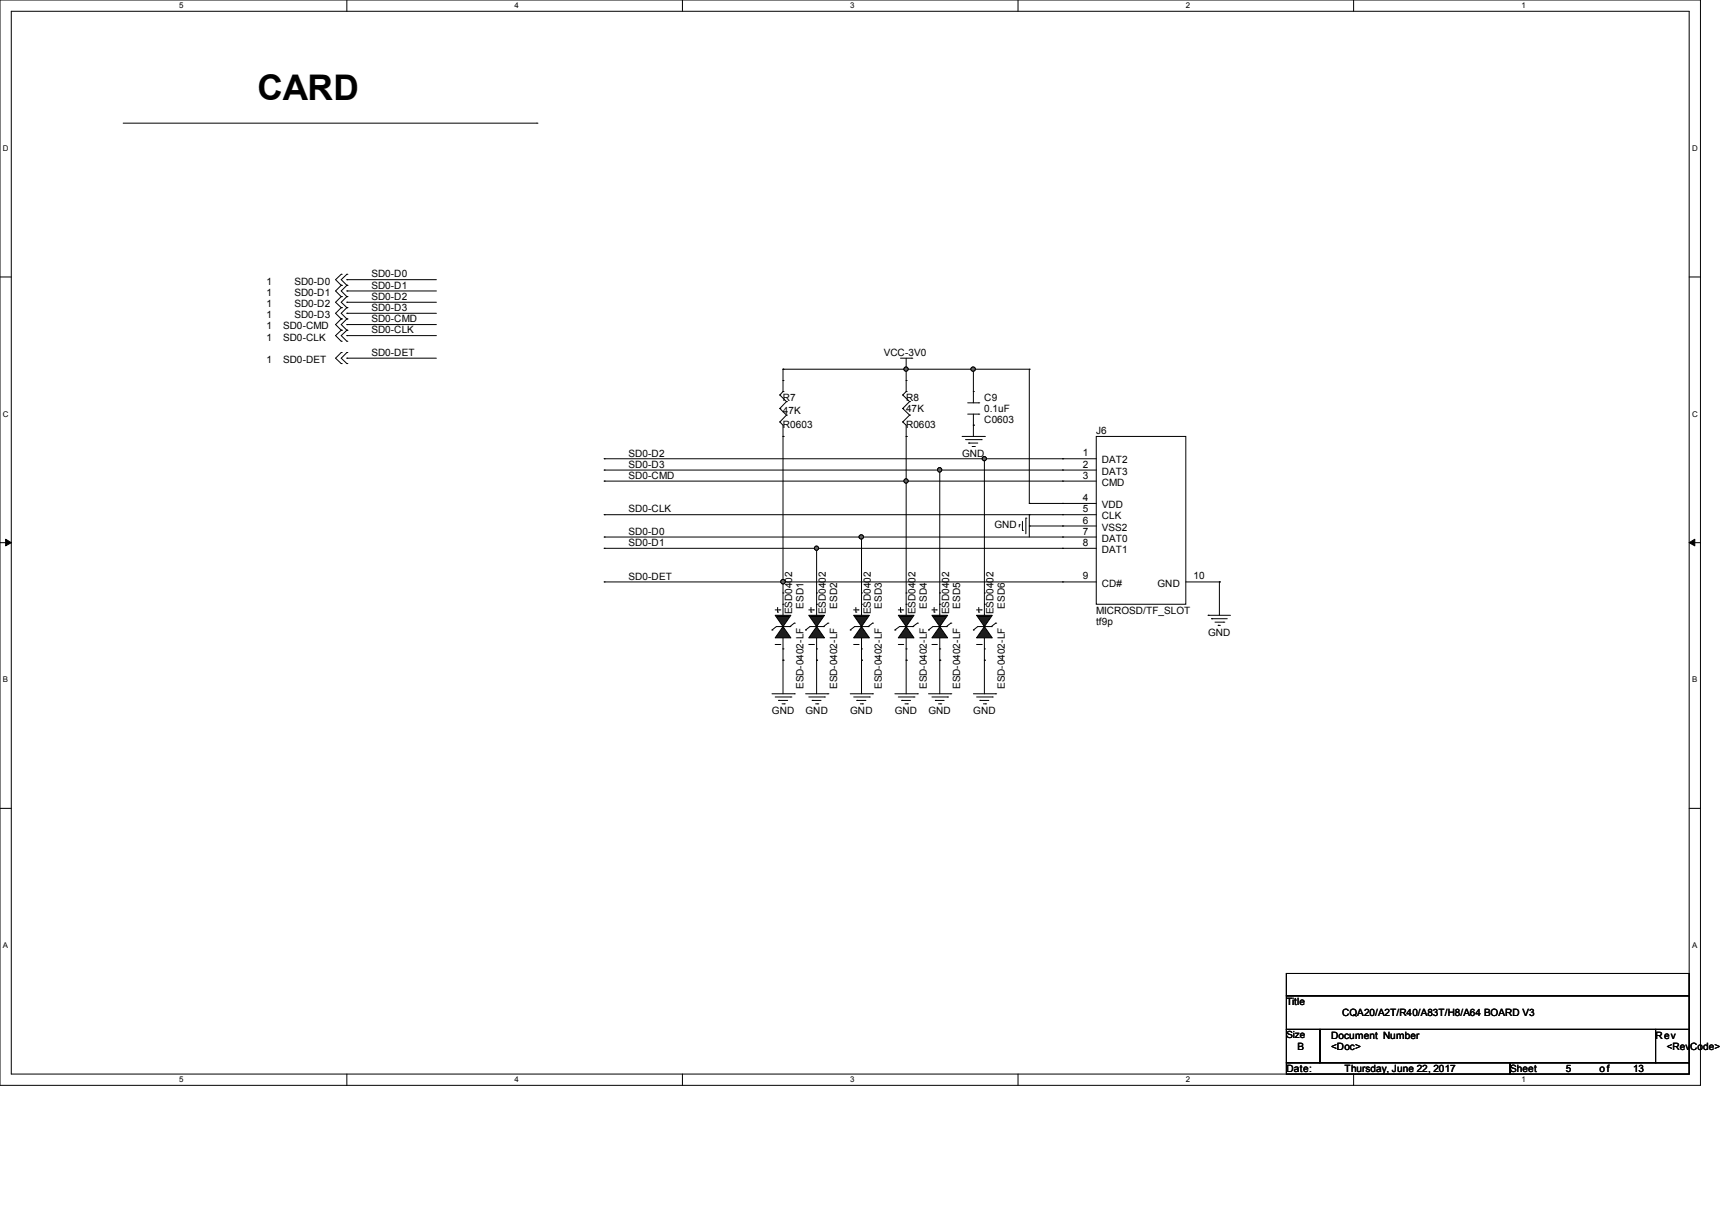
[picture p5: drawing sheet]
<svg xmlns="http://www.w3.org/2000/svg" width="297mm" height="210mm" viewBox="0 0 297 210" stroke-linecap="round" stroke-linejoin="round" font-family="sans-serif">
<path d="M0 0h293.5v187.3h-293.5zM1.9 1.9h289.6v183.4h-289.6z" fill="none" stroke="#000" stroke-width=".17"/>
<g fill="#fff">
<path d="M30.9 .2h.8v1.5h-.8z"/>
<path d="M30.9 185.5h.8v1.6h-.8z"/>
</g>
<path d="M59.9 0v1.9M59.9 185.3v2" fill="none" stroke="#000" stroke-width=".17"/>
<g fill="#fff">
<path d="M88.8 .2h.8v1.5h-.8z"/>
<path d="M88.8 185.5h.8v1.6h-.8z"/>
</g>
<path d="M117.8 0v1.9M117.8 185.3v2" fill="none" stroke="#000" stroke-width=".17"/>
<g fill="#fff">
<path d="M146.7 .2h.8v1.5h-.8z"/>
<path d="M146.7 185.5h.8v1.6h-.8z"/>
</g>
<path d="M175.7 0v1.9M175.7 185.3v2" fill="none" stroke="#000" stroke-width=".17"/>
<g fill="#fff">
<path d="M204.6 .2h.8v1.5h-.8z"/>
<path d="M204.6 185.5h.8v1.6h-.8z"/>
</g>
<path d="M233.6 0v1.9M233.6 185.3v2" fill="none" stroke="#000" stroke-width=".17"/>
<g fill="#fff">
<path d="M262.6 .2h.7v1.5h-.7z"/>
<path d="M262.6 185.5h.7v1.6h-.7z"/>
<path d="M.5 24.8h1v1.6h-1z"/>
<path d="M292 24.8h1v1.6h-1z"/>
<path d="M.5 70.7h1v1.5h-1z"/>
<path d="M292 70.7h1v1.5h-1z"/>
</g>
<path d="M0 47.8h1.9M291.5 47.8h2" fill="none" stroke="#000" stroke-width=".17"/>
<g fill="#fff">
<path d="M.5 116.5h.9v1.6h-.9z"/>
<path d="M292 116.5h.9v1.6h-.9z"/>
</g>
<path d="M0 93.6h1.9M291.5 93.6h2" fill="none" stroke="#000" stroke-width=".17"/>
<path d="M1 93l.9 .6-.9 .6zM291.5 93.6l1-.6v1.2z" fill="#000" stroke="#000" stroke-width=".17"/>
<g fill="#fff">
<path d="M.5 162.4h.9v1.5h-.9z"/>
<path d="M292 162.4h.9v1.5h-.9z"/>
</g>
<g fill="none" stroke="#000" stroke-width=".17">
<path d="M21.3 21.3h71.4M92.7 21.3h.1M169.9 79.2h.1M169.9 79.2h13.5M104.3 83h.1M104.3 83h79.1M140.9 94.6h.1M140.9 94.6h42.5M148.7 92.7h.1M148.7 92.7h34.7M156.4 83h.1M162.2 81.1h.1"/>
<path d="M162.2 81.1h21.2M177.6 86.9h.1M177.6 86.9h5.8M210.4 100.4h.1M210.4 100.4v5.8M0 139.5h1.9M291.5 139.5h2"/>
</g>
<circle cx="156.4" cy="83" r=".36" fill="#696969" stroke="#000" stroke-width=".17"/>
<path d="M104.3 79.2h.1M104.3 79.2h65.6M135.1 100.4h.1M135.1 100.4h48.3M162.2 113.9h.1M162.2 113.9v5.8M169.9 113.9h.1M169.9 113.9v5.8" fill="none" stroke="#000" stroke-width=".17"/>
<circle cx="135.1" cy="100.4" r=".38" fill="#696969" stroke="#000" stroke-width=".17"/>
<path d="M104.3 81.1h.1M104.3 81.1h57.9" fill="none" stroke="#000" stroke-width=".17"/>
<circle cx="162.1" cy="81.1" r=".37" fill="#696969" stroke="#000" stroke-width=".17"/>
<path d="M140.9 94.6h.1M140.9 94.6v7.7" fill="none" stroke="#000" stroke-width=".17"/>
<circle cx="140.9" cy="94.6" r=".36" fill="#696969" stroke="#000" stroke-width=".17"/>
<g fill="none" stroke="#000" stroke-width=".17">
<path d="M59.9 52.2h.1M59.9 54.1h.1M59.9 57.9h.1M59.9 50.2h.1M59.9 56h.1M59.9 52.2h15.4M59.9 54.1h15.4M59.9 57.9h15.4M59.9 50.2h15.4M59.9 56h15.4M59.9 61.8h.1M59.9 61.8h15.4"/>
<path d="M135.1 63.7h.1M135.1 63.7v2M156.4 75.3h.1M156.4 75.3v27M169.9 79.2h.1M169.9 79.2v23.1M104.3 94.6h.1M104.3 94.6h36.6M148.7 92.7h.1M148.7 92.7v9.6M156.4 83h.1M162.2 81.1h.1"/>
<path d="M162.2 81.1v21.2M104.3 100.4h.1M104.3 100.4h30.8M135.1 100.4h.1M135.1 100.4v1.9"/>
</g>
<circle cx="169.9" cy="79.1" r=".36" fill="#696969" stroke="#000" stroke-width=".17"/>
<path d="M59.9 48.3h.1M59.9 48.3h15.4M156.4 63.7h.1M156.4 63.7h11.6" fill="none" stroke="#000" stroke-width=".17"/>
<circle cx="167.9" cy="63.7" r=".37" fill="#696969" stroke="#000" stroke-width=".17"/>
<g fill="none" stroke="#000" stroke-width=".17">
<path d="M135.1 75.3h.1M135.1 75.3v25.1M156.4 63.7h.1M156.4 63.7v2M168 63.7h.1M168 73.4h.1M168 63.7h9.6M168 63.7v3.9M168 73.4v1.9M177.6 63.7h.1M177.6 63.7v23.2M104.3 92.7h.1"/>
<path d="M104.3 92.7h44.4M135.1 113.9h.1M135.1 113.9v5.8"/>
</g>
<circle cx="148.6" cy="92.6" r=".37" fill="#696969" stroke="#000" stroke-width=".17"/>
<path d="M135.1 63.7h.1M135.1 63.7h21.3" fill="none" stroke="#000" stroke-width=".17"/>
<circle cx="156.4" cy="63.7" r=".36" fill="#696969" stroke="#000" stroke-width=".17"/>
<g fill="none" stroke="#000" stroke-width=".17">
<path d="M58.9 53.1h.1M58.9 55h.1M58.9 57h.1M58.9 51.2h.1M58.9 58.9h.1M58.9 47.3h.1M58.9 49.2h.1M58.9 53.1l-1 1 1 .9M58.9 55l-1 1 1 1M58.9 51.2l-1 1 1 .9M58.9 57l-1 .9 1 1M58.9 47.3l-1 1 1 .9"/>
<path d="M58.9 49.2l-1 1 1 1M59.9 53.1h.1M59.9 55h.1M59.9 57h.1M59.9 51.2h.1M59.9 58.9h.1M59.9 47.3h.1M59.9 49.2h.1M59.9 53.1l-1 1 1 .9M59.9 55l-1 1 1 1M59.9 51.2l-1 1 1 .9M59.9 57l-1 .9 1 1"/>
<path d="M59.9 47.3l-1 1 1 .9M59.9 49.2l-1 1 1 1M58.9 60.8h.1M58.9 62.7h.1M58.9 60.8l-1 1 1 .9M59.9 60.8h.1M59.9 62.7h.1M59.9 60.8l-1 1 1 .9M134.6 72.8h.1M134.6 70.5h.1M134.6 68.2h.1M134.6 72.8l.5 .6v1.9"/>
<path d="M134.6 70.5l1.1 1.1M134.6 68.2l1.1 1.1M135.1 67.6h.1M135.1 75.3h.1M135.1 65.7h.1M135.1 67.6l-.5 .6M135.1 65.7v1.9M135.7 71.6h.1M135.7 69.3h.1M135.7 71.6l-1.1 1.2M135.7 69.3l-1.1 1.2M155.4 61.8h2"/>
<path d="M156.4 63.7h.1M156.4 61.8v1.9M157.4 61.8h.1M166 75.3h3.9M166.6 75.9h2.7M167 71.5h1.9M167 69.5h1.9M167.2 76.5h.1M167.2 76.5h1.5M167.8 77h.3M168 73.4h.1M168 67.6h.1"/>
<path d="M168 67.6v1.9M168 71.5v1.9M168.1 77h.1M168.9 71.5h.1M168.9 69.5h.1M169.3 75.9h.1M169.9 75.3h.1M104.3 88.8h.1M104.3 88.8h79.1M175.9 90.6h.1M175.9 90.6v.3M176.4 91.5h.1"/>
<path d="M176.4 90v1.5M177 89.4h.1M177 89.4v2.7M177.6 90.8h.1M177.6 88.8h.1M177.6 90.8h5.8M177.6 88.8v3.9M133.2 119.7h3.9M137.1 119.7h.1M139 119.7h3.9M140.9 113.9h.1M140.9 113.9v5.8"/>
<path d="M142.9 119.7h.1M146.7 119.7h3.9M148.7 113.9h.1M148.7 113.9v5.8M150.6 119.7h.1M154.4 119.7h3.9M156.4 113.9h.1M156.4 113.9v5.8M158.3 119.7h.1M160.2 119.7h3.9M164.1 119.7h.1M168 119.7h3.8"/>
<path d="M171.8 119.7h.1M208.5 106.2h.1M208.5 106.2h3.8M209.1 106.8h.1M209.1 106.8h2.7M209.7 107.4h1.5M210.2 107.9h.1M210.2 107.9h.4M211.2 107.4h.1M133.8 120.3h2.7M134.4 120.9h.1M134.4 120.9h1.5"/>
<path d="M135 121.5h.3M135.3 121.5h.1M136.5 120.3h.1M139.6 120.3h2.7M140.2 120.9h.1M140.2 120.9h1.5M140.8 121.5h.3M141.1 121.5h.1M142.3 120.3h.1M147.3 120.3h2.7M147.9 120.9h.1M147.9 120.9h1.5"/>
<path d="M148.5 121.5h.3M148.8 121.5h.1M150 120.3h.1M155 120.3h2.7M155.6 120.9h.1M155.6 120.9h1.5M156.2 121.5h.4M156.6 121.5h.1M157.7 120.3h.1M160.8 120.3h2.7M161.4 120.9h.1M161.4 120.9h1.5"/>
<path d="M162 121.5h.3M162.3 121.5h.1M163.5 120.3h.1M168.5 120.3h2.7M169.1 120.9h.1M169.1 120.9h1.5M169.7 121.5h.4M170.1 121.5h.1M171.2 120.3h.1M222 168h69.5v3.8h-69.5zM222 171.8h69.5v5.8h-69.5zM222 177.6h5.8v5.8h-5.8z"/>
<path d="M227.8 177.6h57.9v5.8h-57.9zM285.7 177.6h5.8v5.8h-5.8zM222 183.4h38.6v1.9h-38.6zM260.6 183.4h30.9v1.9h-30.9z"/>
</g>
<path d="M168.5 106.2h2.7l-1.3 1.9z" fill-rule="evenodd" fill="#1c1c1c" stroke="#000" stroke-width=".17"/>
<path d="M168.9 106.4h.1M168.9 106.4h2M169.9 104.3h.1M169.9 104.3v1.9" fill="none" stroke="#000" stroke-width=".17"/>
<path d="M169.9 108.1l1.3 2h-2.7z" fill-rule="evenodd" fill="#1c1c1c" stroke="#000" stroke-width=".17"/>
<g fill="none" stroke="#000" stroke-width=".17">
<path d="M183.4 79.2h.1M183.4 79.2h5.8M189.2 75.3h15.4v29h-15.4zM183.4 81.1h.1M183.4 83h.1M183.4 86.9h.1M183.4 88.8h.1M183.4 90.8h.1M183.4 92.7h.1M183.4 94.6h.1M183.4 81.1h5.8M183.4 83h5.8"/>
<path d="M183.4 86.9h5.8M183.4 88.8h5.8M183.4 90.8h5.8M183.4 92.7h5.8M183.4 94.6h5.8M168 108.7h.1M168.5 105.2h.8M168.5 111.2h.8M168.9 105.6h.1M168.9 104.8v.8M169.3 105.2h.1M169.3 111.2h.1"/>
<path d="M169.9 112h.1M169.9 113.9h.1M169.9 102.3h.1M169.9 102.3v2M169.9 110.1v3.8M171.1 108.1h.1M171.1 108.1h-2.4l-.7 .6M171.8 107.5h.1M171.8 107.5l-.7 .6M183.4 100.4h.1M183.4 100.4h5.8M204.6 100.4h5.8"/>
<path d="M210.4 100.4h.1"/>
</g>
<path d="M160.8 106.2h2.7l-1.3 1.9z" fill-rule="evenodd" fill="#1c1c1c" stroke="#000" stroke-width=".17"/>
<path d="M161.2 106.4h.1M161.2 106.4h2M162.2 104.3h.1M162.2 104.3v1.9" fill="none" stroke="#000" stroke-width=".17"/>
<path d="M162.2 108.1l1.3 2h-2.7z" fill-rule="evenodd" fill="#1c1c1c" stroke="#000" stroke-width=".17"/>
<g fill="none" stroke="#000" stroke-width=".17">
<path d="M155.8 72.8h.1M155.8 70.5h.1M155.8 68.2h.1M155.8 72.8l.6 .6v1.9M155.8 70.5l1.2 1.1M155.8 68.2l1.2 1.1M156.4 67.6h.1M156.4 75.3h.1M156.4 65.7h.1M156.4 67.6l-.6 .6M156.4 65.7v1.9M157 71.6h.1"/>
<path d="M157 69.3h.1M157 71.6l-1.2 1.2M157 69.3l-1.2 1.2M160.2 108.7h.1M160.8 105.2h.8M160.8 111.2h.8M161.2 105.6h.1M161.2 104.8v.8M161.6 105.2h.1M161.6 111.2h.1M162.2 112h.1M162.2 113.9h.1"/>
<path d="M162.2 102.3h.1M162.2 102.3v2M162.2 110.1v3.8M163.3 108.1h.1M163.3 108.1h-2.3l-.8 .6M164.1 107.5h.1M164.1 107.5l-.8 .6"/>
</g>
<path d="M147.3 106.2h2.7l-1.3 1.9z" fill-rule="evenodd" fill="#1c1c1c" stroke="#000" stroke-width=".17"/>
<path d="M147.7 106.4h.1M147.7 106.4h1.9M148.7 104.3h.1M148.7 104.3v1.9" fill="none" stroke="#000" stroke-width=".17"/>
<path d="M148.7 108.1l1.3 2h-2.7z" fill-rule="evenodd" fill="#1c1c1c" stroke="#000" stroke-width=".17"/>
<g fill="none" stroke="#000" stroke-width=".17">
<path d="M146.7 108.7h.1M147.3 105.2h.8M147.3 111.2h.8M147.7 105.6h.1M147.7 104.8v.8M148.1 105.2h.1M148.1 111.2h.1M148.7 112h.1M148.7 113.9h.1M148.7 102.3h.1M148.7 102.3v2M148.7 110.1v3.8"/>
<path d="M149.8 108.1h.1M149.8 108.1h-2.3l-.8 .6M150.6 107.5h.1M150.6 107.5l-.8 .6"/>
</g>
<path d="M139.6 106.2h2.7l-1.4 1.9z" fill-rule="evenodd" fill="#1c1c1c" stroke="#000" stroke-width=".17"/>
<path d="M140 106.4h.1M140 106.4h1.9M140.9 104.3h.1M140.9 104.3v1.9" fill="none" stroke="#000" stroke-width=".17"/>
<path d="M140.9 108.1l1.4 2h-2.7z" fill-rule="evenodd" fill="#1c1c1c" stroke="#000" stroke-width=".17"/>
<g fill="none" stroke="#000" stroke-width=".17">
<path d="M139 108.7h.1M139.6 105.2h.8M139.6 111.2h.8M140 105.6h.1M140 104.8v.8M140.4 105.2h.1M140.4 111.2h.1M140.9 112h.1M140.9 113.9h.1M140.9 102.3h.1M140.9 102.3v2M140.9 110.1v3.8"/>
<path d="M142.1 108.1h.1M142.1 108.1h-2.3l-.8 .6M142.9 107.5h.1M142.9 107.5l-.8 .6"/>
</g>
<path d="M133.8 106.2h2.7l-1.4 1.9z" fill-rule="evenodd" fill="#1c1c1c" stroke="#000" stroke-width=".17"/>
<path d="M134.2 106.4h.1M134.2 106.4h1.9M135.1 104.3h.1M135.1 104.3v1.9" fill="none" stroke="#000" stroke-width=".17"/>
<path d="M135.1 108.1l1.4 2h-2.7z" fill-rule="evenodd" fill="#1c1c1c" stroke="#000" stroke-width=".17"/>
<g fill="none" stroke="#000" stroke-width=".17">
<path d="M133.2 108.7h.1M133.8 105.2h.8M133.8 111.2h.8M134.2 105.6h.1M134.2 104.8v.8M134.6 105.2h.1M134.6 111.2h.1M135.1 112h.1M135.1 113.9h.1M135.1 102.3h.1M135.1 102.3v2M135.1 110.1v3.8"/>
<path d="M136.3 108.1h.1M136.3 108.1h-2.3l-.8 .6M137.1 107.5h.1M137.1 107.5l-.8 .6"/>
</g>
<path d="M155 106.2h2.7l-1.3 1.9z" fill-rule="evenodd" fill="#1c1c1c" stroke="#000" stroke-width=".17"/>
<path d="M155.4 106.4h.1M155.4 106.4h2M156.4 104.3h.1M156.4 104.3v1.9" fill="none" stroke="#000" stroke-width=".17"/>
<path d="M156.4 108.1l1.3 2h-2.7z" fill-rule="evenodd" fill="#1c1c1c" stroke="#000" stroke-width=".17"/>
<g fill="none" stroke="#000" stroke-width=".17">
<path d="M154.4 108.7h.1M155 105.2h.8M155 111.2h.8M155.4 105.6h.1M155.4 104.8v.8M155.8 105.2h.1M155.8 111.2h.1M156.4 112h.1M156.4 113.9h.1M156.4 102.3h.1M156.4 102.3v2M156.4 110.1v3.8"/>
<path d="M157.5 108.1h.1M157.5 108.1h-2.3l-.8 .6M158.3 107.5h.1M158.3 107.5l-.8 .6"/>
</g>
<g fill="#696969" stroke="#000" stroke-width=".17">
<circle cx="156.4" cy="83" r=".36"/>
<circle cx="135.1" cy="100.4" r=".38"/>
<circle cx="162.1" cy="81.1" r=".37"/>
<circle cx="140.9" cy="94.6" r=".36"/>
<circle cx="169.9" cy="79.1" r=".36"/>
<circle cx="167.9" cy="63.7" r=".37"/>
<circle cx="148.6" cy="92.6" r=".37"/>
<circle cx="156.4" cy="63.7" r=".36"/>
</g>
<text font-size="6.1" x="44.4" y="17.3">CARD</text>
<g font-size="1.7">
<text x="64.1" y="47.9">SD0-D0</text>
<text x="46" y="53">1</text>
<text x="46" y="49.1">1</text>
<text x="46" y="51.1">1</text>
<text x="50.8" y="53">SD0-D2</text>
<text x="50.8" y="49.1">SD0-D0</text>
<text x="50.8" y="51.1">SD0-D1</text>
<text x="64.1" y="51.8">SD0-D2</text>
<text x="64.1" y="53.7">SD0-D3</text>
<text x="64.1" y="49.8">SD0-D1</text>
<text x="46" y="54.9">1</text>
<text x="46" y="56.9">1</text>
<text x="46" y="58.8">1</text>
<text x="48.8" y="56.9">SD0-CMD</text>
<text x="48.8" y="58.8">SD0-CLK</text>
<text x="50.8" y="54.9">SD0-D3</text>
<text x="64.1" y="57.5">SD0-CLK</text>
<text x="64.1" y="55.6">SD0-CMD</text>
<text x="46" y="62.6">1</text>
<text x="48.8" y="62.6">SD0-DET</text>
<text x="64.1" y="61.4">SD0-DET</text>
<text x="152.5" y="61.5">VCC-3V0</text>
<text x="135.1" y="69.2">R7</text>
<text x="135.1" y="71.5">47K</text>
<text x="156.4" y="69.2">R8</text>
<text x="156.4" y="71.1">47K</text>
<text x="169.9" y="69.2">C9</text>
<text x="169.9" y="71.1">0.1uF</text>
<text x="135.1" y="73.8">R0603</text>
<text x="156.4" y="73.8">R0603</text>
<text x="169.9" y="73.1">C0603</text>
<text x="189.2" y="75">J6</text>
<text x="108.5" y="82.6">SD0-CMD</text>
<text x="108.5" y="78.8">SD0-D2</text>
<text x="108.5" y="80.7">SD0-D3</text>
<text x="166" y="78.8">GND</text>
<text x="186.8" y="80.7">2</text>
<text x="186.8" y="82.6">3</text>
<text x="186.8" y="78.7">1</text>
<text x="190.1" y="81.9">DAT3</text>
<text x="190.1" y="83.8">CMD</text>
<text x="190.1" y="80">DAT2</text>
<text x="108.5" y="88.4">SD0-CLK</text>
<text x="186.8" y="86.4">4</text>
<text x="186.8" y="88.4">5</text>
<text x="190.1" y="87.7">VDD</text>
<text x="190.1" y="89.6">CLK</text>
<text x="108.5" y="94.2">SD0-D1</text>
<text x="108.5" y="92.3">SD0-D0</text>
<text x="171.6" y="91.2">GND</text>
<text x="186.8" y="90.3">6</text>
<text x="186.8" y="92.2">7</text>
<text x="186.8" y="94.2">8</text>
<text x="190.1" y="91.6">VSS2</text>
<text x="190.1" y="93.5">DAT0</text>
<text x="190.1" y="95.4">DAT1</text>
<text x="108.5" y="100">SD0-DET</text>
<text x="186.8" y="100">9</text>
<text x="190.1" y="101.2">CD#</text>
<text x="199.8" y="101.2">GND</text>
<text x="206" y="100">10</text>
<text x="136.7" y="106" transform="rotate(-90 136.7 106)">ESD0402</text>
<text x="138.7" y="105" transform="rotate(-90 138.7 105)">ESD1</text>
<text x="142.5" y="106" transform="rotate(-90 142.5 106)">ESD0402</text>
<text x="144.5" y="105" transform="rotate(-90 144.5 105)">ESD2</text>
<text x="150.3" y="106" transform="rotate(-90 150.3 106)">ESD0402</text>
<text x="152.2" y="105" transform="rotate(-90 152.2 105)">ESD3</text>
<text x="158" y="106" transform="rotate(-90 158 106)">ESD0402</text>
<text x="159.9" y="105" transform="rotate(-90 159.9 105)">ESD4</text>
<text x="163.8" y="106" transform="rotate(-90 163.8 106)">ESD0402</text>
<text x="165.7" y="105" transform="rotate(-90 165.7 105)">ESD5</text>
<text x="171.5" y="106" transform="rotate(-90 171.5 106)">ESD0402</text>
<text x="173.4" y="105" transform="rotate(-90 173.4 105)">ESD6</text>
<text x="189.2" y="105.9">MICROSD/TF_SLOT</text>
<text x="189.2" y="107.8">tf9p</text>
<text x="208.5" y="109.7">GND</text>
<text x="138.7" y="118.9" transform="rotate(-90 138.7 118.9)">ESD-0402-LF</text>
<text x="144.5" y="118.9" transform="rotate(-90 144.5 118.9)">ESD-0402-LF</text>
<text x="152.2" y="118.9" transform="rotate(-90 152.2 118.9)">ESD-0402-LF</text>
<text x="159.9" y="118.9" transform="rotate(-90 159.9 118.9)">ESD-0402-LF</text>
<text x="165.7" y="118.9" transform="rotate(-90 165.7 118.9)">ESD-0402-LF</text>
<text x="173.4" y="118.9" transform="rotate(-90 173.4 118.9)">ESD-0402-LF</text>
<text x="133.2" y="123.2">GND</text>
<text x="139" y="123.2">GND</text>
<text x="146.7" y="123.2">GND</text>
<text x="154.4" y="123.2">GND</text>
<text x="160.2" y="123.2">GND</text>
<text x="168" y="123.2">GND</text>
<text x="222" y="173.4">Title</text>
<text x="222" y="179.2">Size</text>
<text x="229.7" y="179.2">Document Number</text>
<text x="231.6" y="175.3">CQA20/A2T/R40/A83T/H8/A64 BOARD V3</text>
<text x="285.7" y="179.2">Rev</text>
<text x="222" y="185">Date:</text>
<text x="223.9" y="181.1">B</text>
<text x="229.7" y="181.1">&lt;Doc&gt;</text>
<text x="232.1" y="185">Thursday, June 22, 2017</text>
<text x="260.6" y="185">Sheet</text>
<text x="270.2" y="185">5</text>
<text x="276.1" y="185">of</text>
<text x="281.8" y="185">13</text>
<text x="287.6" y="181.1">&lt;RevCode&gt;</text>
</g>
<g font-size="1.4">
<text x="30.9" y="1.4">5</text>
<text x="88.8" y="1.4">4</text>
<text x="146.7" y="1.4">3</text>
<text x="204.6" y="1.4">2</text>
<text x="262.6" y="1.4">1</text>
<text x=".5" y="26.1">D</text>
<text x="292" y="26.1">D</text>
<text x=".5" y="71.9">C</text>
<text x="292" y="71.9">C</text>
<text x=".5" y="117.8">B</text>
<text x="292" y="117.8">B</text>
<text x=".5" y="163.6">A</text>
<text x="292" y="163.6">A</text>
<text x="30.9" y="186.8">5</text>
<text x="88.8" y="186.8">4</text>
<text x="146.7" y="186.8">3</text>
<text x="204.6" y="186.8">2</text>
<text x="262.6" y="186.8">1</text>
</g>
</svg>
